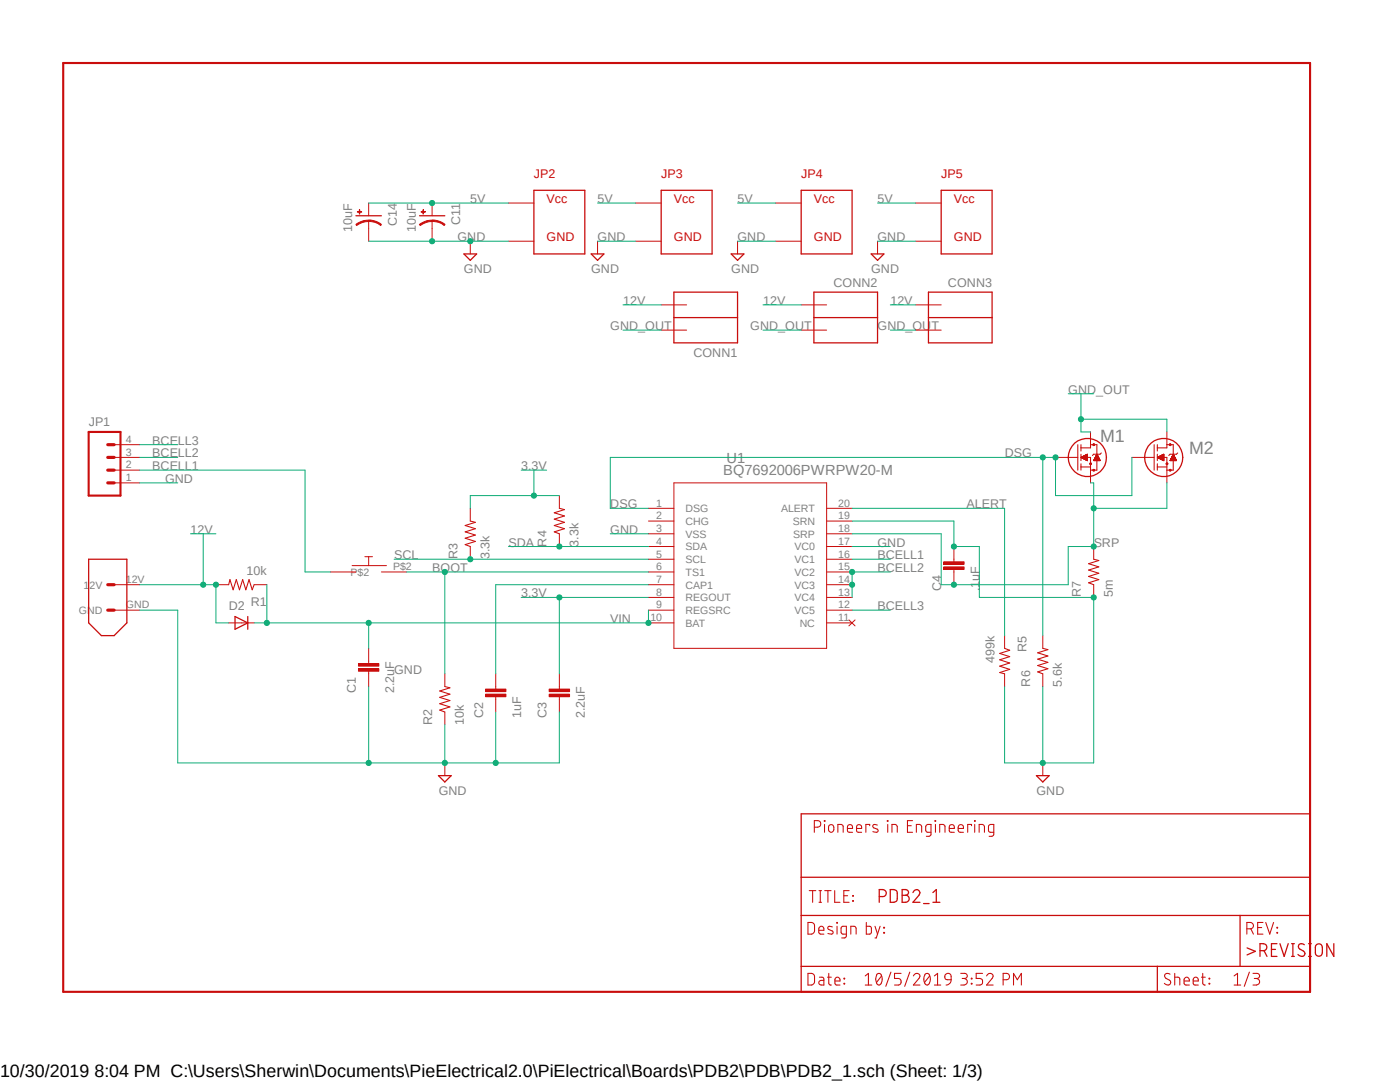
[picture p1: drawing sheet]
<svg xmlns="http://www.w3.org/2000/svg" width="279mm" height="216mm" viewBox="0 0 279 216" stroke-linecap="round" stroke-linejoin="round" font-family="sans-serif">
<path d="M12.1 12.4l255.2 186.1M267.3 12.4l-255.2 186.1" fill="none" stroke="#fff" stroke-width=".2"/>
<g fill="none" stroke="#c90d0c" stroke-width=".2">
<path d="M22.8 96.4h5.1M22.8 93.8h5.1M22.8 91.3h5.1M22.8 88.7h5.1M134.5 96.4h30.5v33h-30.5zM129.4 101.4h5.1M129.4 104h5.1M129.4 106.5h5.1M129.4 109.1h5.1M129.4 111.6h5.1M129.4 114.1h5.1M129.4 116.7h5.1"/>
<path d="M129.4 119.2h5.1M165 101.4h5.1M165 104h5.1M165 106.5h5.1M165 109.1h5.1M165 111.6h5.1M165 114.1h5.1M165 116.7h5.1M165 119.2h5.1M88.8 134.5v2.5M98.9 137v.5M98.9 139v.5"/>
<path d="M129.4 121.8h5.1M129.4 124.3h5.1M165 121.8h5.1M165 124.3h5.1M169.4 123.7l1.2 1.2M170.6 123.7l-1.2 1.2M88.8 142.1v2.5"/>
</g>
<path d="M17.7 86.2h6.3v12.7h-6.3z" fill="none" stroke="#c90d0c" stroke-width=".42"/>
<path d="M21.5 91.3h1.3M21.5 93.8h1.3M21.5 96.4h1.3M21.5 88.7h1.3" fill="none" stroke="#c90d0c" stroke-width=".64"/>
<path d="M88.8 137l1 .2-2 .7 2 .6-2 .6 2 .7-2 .6 2 .7-2 .6 1 .4" fill="none" stroke="#c90d0c" stroke-width=".21"/>
<path d="M96.9 137.5h4.1v.5h-4.1z" fill-rule="evenodd" fill="#c90d0c"/>
<path d="M96.9 137.5h4.1v.5h-4.1z" fill="none" stroke="#c90d0c" stroke-width=".2"/>
<path d="M96.9 138.5h4.1v.5h-4.1z" fill-rule="evenodd" fill="#c90d0c"/>
<path d="M111.6 98.9v2.5M93.9 101.4v2.6M93.9 109.1v2.5M111.6 106.5v2.6M96.9 138.5h4.1v.5h-4.1zM98.9 134.5v2.5M98.9 139.5v2.6M111.6 137v.5M111.6 139v.5" fill="none" stroke="#c90d0c" stroke-width=".2"/>
<path d="M93.9 104l1 .2-2.1 .7 2.1 .6-2.1 .6 2.1 .7-2.1 .6 2.1 .6-2.1 .7 1.1 .4M111.6 101.4l1 .3-2 .6 2 .7-2 .6 2 .6-2 .7 2 .6-2 .6 1 .4" fill="none" stroke="#c90d0c" stroke-width=".21"/>
<path d="M109.6 137.5h4.1v.5h-4.1z" fill-rule="evenodd" fill="#c90d0c"/>
<path d="M109.6 137.5h4.1v.5h-4.1z" fill="none" stroke="#c90d0c" stroke-width=".2"/>
<path d="M109.6 138.5h4.1v.5h-4.1z" fill-rule="evenodd" fill="#c90d0c"/>
<path d="M73.6 131.9v.5M73.6 133.9v.6M109.6 138.5h4.1v.5h-4.1zM111.6 134.5v2.5M111.6 139.5v2.6" fill="none" stroke="#c90d0c" stroke-width=".2"/>
<path d="M71.5 132.4h4.1v.5h-4.1z" fill-rule="evenodd" fill="#c90d0c"/>
<path d="M71.5 132.4h4.1v.5h-4.1z" fill="none" stroke="#c90d0c" stroke-width=".2"/>
<path d="M71.5 133.4h4.1v.5h-4.1z" fill-rule="evenodd" fill="#c90d0c"/>
<g fill="none" stroke="#c90d0c" stroke-width=".2">
<path d="M210.7 91.3h2.5M215.8 91.3h1.2M215.8 91.2h1.2M215.9 91.4h1.1M216 91.1h1M216 91.4h1M216.1 91.1h.9M216.1 91.5h.9M216.2 91.1h.8M216.2 91h.8M216.3 91.6h.7M216.3 91h.7"/>
<path d="M216.4 91.6h.6M216.5 91.7h.5M216.5 90.9h.5M216.6 90.8h.4M216.6 91.7h.4M216.7 90.8h.3M216.7 91.8h.3M216.8 90.7h.2M216.9 91.9h.1M216.9 90.7h.1M217 91.9h.1M217 90.6l-1.3 .7 1.3 .6"/>
<path d="M217 90.6v1.3M217 90.6v.1M217.6 86.2v2.5M217.6 93.8v2.6M218.3 91.9h1.2M218.3 91.8h1.2M218.4 91.7h1.1M218.4 91.7h1M218.4 91.6h1M218.5 91.5h.9M218.5 91.4h.8M218.6 91.4h.7"/>
<path d="M218.6 91.3h.6M218.6 91.2h.6M218.7 91.1h.5M218.7 91.1h.4M218.7 91h.4M218.8 90.9h.2M218.8 90.8h.2M218.9 90.8h.1M218.9 90.7h.1M218.9 90.6l.6 1.3h-1.2zM43.1 116.7h2.5M50.7 116.7h2.6"/>
<path d="M190.4 111.6v.5M190.4 113.6v.5M71.5 133.4h4.1v.5h-4.1zM73.6 129.4v2.5M73.6 134.5v2.5"/>
</g>
<path d="M213.2 91.3h1.9M215.1 88.7v5.1M215.7 88.7v1.3M215.7 90.6v1.3M215.7 92.5v1.3M215.7 93.2h1.9M215.7 89.4h1.9v-.7h1.3v1.9M217 91.3h.6v2.5h1.3v-1.9M219.8 90.4l-.3 .2h-1.2l-.3 .3M45.6 116.7l.3-1 .6 2 .7-2 .6 2 .6-2 .7 2 .6-2 .6 2 .4-1" fill="none" stroke="#c90d0c" stroke-width=".21"/>
<path d="M217.6 92.5h.1M218.3 88.7h.1M218.3 93.8h.1" fill="none" stroke="#c90d0c" stroke-width=".51"/>
<circle cx="217" cy="91.3" r="3.8" fill="none" stroke="#c90d0c" stroke-width=".25"/>
<path d="M188.3 112.1h4.1v.5h-4.1z" fill-rule="evenodd" fill="#c90d0c"/>
<path d="M188.3 112.1h4.1v.5h-4.1z" fill="none" stroke="#c90d0c" stroke-width=".2"/>
<path d="M188.3 113.1h4.1v.5h-4.1z" fill-rule="evenodd" fill="#c90d0c"/>
<g fill="none" stroke="#c90d0c" stroke-width=".2">
<path d="M86.2 44.1v1.5M93.9 48.1v2.6M101.5 40.5h5.1M101.5 48.1h5.1M119.3 48.1v2.6M126.9 40.5h5.1M126.9 48.1h5.1M147.2 48.1v2.6M154.8 40.5h5.1M154.8 48.1h5.1M175.1 48.1v2.6M182.8 40.5h5"/>
<path d="M182.8 48.1h5M132 60.8h5M132 65.9h5M159.9 60.8h5.1M159.9 65.9h5.1M182.8 60.8h5M182.8 65.9h5M225.9 91.3h2.5M231 91.3h1.2M231.1 91.2h1.1M231.1 91.4h1.1M231.2 91.4h1"/>
<path d="M231.2 91.1h1M231.3 91.4h.9M231.3 91.1h.9M231.4 91.5h.8M231.4 91.1h.8M231.5 91h.7M231.5 91.6h.7M231.6 91h.6M231.6 91.6h.6M231.7 91.7h.5M231.7 90.9h.5M231.8 91.7h.4"/>
<path d="M231.8 90.8h.4M231.9 91.7h.3M231.9 90.8h.3M231.9 91.8h.3M232 90.8h.2M232.1 90.7h.1M232.1 91.9h.1M232.2 90.7h.1M232.2 91.9h.1M232.2 90.6l-1.2 .7 1.2 .6M232.2 90.6v1.3M232.2 90.6l.1 .1"/>
<path d="M232.9 86.2v2.5M232.9 93.8v2.6M233.6 91.9h1.2M233.6 91.8h1.1M233.6 91.7h1.1M233.7 91.6h1M233.7 91.6h.9M233.7 91.5h.9M233.8 91.4h.8M233.8 91.4h.7M233.8 91.3h.7M233.8 91.2h.6"/>
<path d="M233.9 91.1h.5M234 91h.4M234 91h.3M234 90.9h.3M234.1 90.8h.2M234.1 90.8h.1M234.1 90.6l.7 1.3h-1.3zM234.1 90.6v.1M234.1 90.7h.1M22.8 116.7h5.1M66 114.1h5M70.3 112.9h6.8"/>
<path d="M72.8 111.1h1.5M73.6 111.1v1.8M76.1 114.1h5.1M188.3 113.1h4.1v.5h-4.1zM190.4 109.1v2.5M190.4 114.1v2.6M218.3 109.1v2.5M218.3 116.7v2.5M22.8 121.8h5.1M45.6 124.3h5.1M200.5 126.8v2.6M200.5 134.5v2.5"/>
<path d="M208.1 126.8v2.6M208.1 134.5v2.5M88.8 152.2v2.6M208.1 152.2v2.6"/>
</g>
<g fill="none" stroke="#c90d0c" stroke-width=".21">
<path d="M228.4 91.3h1.9M230.3 88.7v5.1M231 88.7v1.3M231 90.6v1.3M231 92.5v1.3M231 93.2h1.9M231 89.4h1.9v-.7h1.2v1.9M232.2 91.3h.7v2.5h1.2v-1.9M235 90.4l-.2 .2h-1.3l-.2 .3M218.3 111.6l1 .2-2 .7 2 .6-2 .6 2 .7-2 .6 2 .7-2 .6 1 .4M200.5 129.4l1 .4-2 .6 2 .6-2 .7 2 .6-2 .6 2 .7-2 .6 1 .3M208.1 129.4l1 .2-2 .7 2 .6-2 .6 2 .7-2 .6 2 .6-2 .7 1 .4"/>
<path d="M161.5 177.7h1.3M162.2 177.7v2.3M162.5 165.1h.7a.66 .66 0 0 0 .6-.7 .66 .66 0 0 0-.6-.7h-.7v2.4M163.4 177.7h.6M163.7 177.7v2.3M164.5 163.7l.1 .2zM164.5 164.5v1.6M164.6 177.7h1.3M165.2 177.7v2.3M165.6 164.6a.54 .54 0 0 1 .8 .5v.5a.53 .53 0 0 1-.5 .5 .53 .53 0 0 1-.5-.5v-.8zM166.6 177.7v2.3h1M167.2 166.1v-1.6h.7l.3 .2 .1 1.4"/>
<path d="M168.4 178.7h.8M169.1 165.3h1a.54 .54 0 0 0-.3-.7 .54 .54 0 0 0-.7 .5v.6l.2 .3 .8 .1M169.5 177.7h-1.1v2.3h1.1M170.2 178.7l.1 .1zM170.2 179.7l.1 .1zM170.9 165.3h1.1a.53 .53 0 0 0-.4-.7 .53 .53 0 0 0-.7 .5v.6l.2 .3 .9 .1M173.6 164.8v-.3h-.8v1.6M175.1 164.6a.55 .55 0 0 0-.9 .3l.2 .3 .8 .3v.4a.8 .8 0 0 1-1 0M177.1 163.7l.1 .2zM177.2 164.5v1.6M178 166.1v-1.6h.6l.4 .2 .1 1.4M181.1 164.8h.8"/>
<path d="M182.1 163.7h-1v2.4h1M182.9 166.1v-1.6h.6l.4 .2v1.4M185.8 166.1h-.6l-.4-.2-.1-1 .3-.3 .8-.1v2v.2l-.4 .2h-.5M186.6 163.7l.1 .2zM186.7 164.5v1.6M187.5 166.1v-1.6h.7l.4 .2v1.4M189.4 165.3h1.1a.54 .54 0 0 0-.4-.7 .54 .54 0 0 0-.7 .5v.6l.2 .3 .9 .1M191.2 165.3h1.1a.55 .55 0 0 0-.4-.7 .55 .55 0 0 0-.7 .5v.6l.2 .3 .9 .1M193.9 164.8v-.3h-.8v1.6M194.5 163.7l.1 .2zM194.5 164.5v1.6M195.4 166.1v-1.6h.6l.4 .2 .1 1.4"/>
<path d="M198.3 166.1h-.6l-.4-.2v-1.2l.4-.2h.6v2v.2l-.3 .2h-.6M161.2 194.2h.7a.65 .65 0 0 1 .7 .7l-.1 1.2-.4 .4-.9 .1zM161.2 184.1h.7a.65 .65 0 0 1 .7 .6l-.1 1.3-.4 .4h-.9zM163.4 185.6h1a.54 .54 0 0 0-.3-.8 .54 .54 0 0 0-.7 .5v.9l.4 .2h.6M163.4 180h.6M163.5 195h.8l.1 .4v1.2h-.5a.47 .47 0 0 1-.5-.5 .47 .47 0 0 1 .5-.5h.5M165.1 195h.8M165.4 194.2v2a.38 .38 0 0 0 .5 .4M166.1 185a.55 .55 0 0 0-.9 .2l.2 .3 .8 .3v.4a.8 .8 0 0 1-1 .1M166.6 195.7h1a.54 .54 0 0 0-.3-.7 .54 .54 0 0 0-.7 .5v.7l.2 .3 .8 .1M167 184.1l.1 .1zM167 184.8v1.6"/>
<path d="M168.4 195.2l.2 .1zM168.4 196.2l.2 .1zM168.9 186.4h-.7l-.3-.2v-1l.2-.3 .8-.1v2l-.2 .3-.7 .1M169.8 186.4v-1.6l.8 .1 .2 .1 .1 1.4M172.7 196.6h1.3M172.7 194.7l.6-.5v2.4M172.9 184.1v2.3h.8l.2-.4v-1l-.2-.1-.8-.1M174.6 184.8l.5 1.6M175 194.4l.6-.1a1.47 1.47 0 0 1-.2 2.3l-.4-.4a1.85 1.85 0 0 1 0-1.8zM175.6 184.8l-.7 2.4h-.3M175.9 194.7l-1 1.3M176.4 186.1h.1v.1h-.1z"/>
<path d="M176.4 185h.1v.2h-.1zM177.8 194l-1 2.8M179.8 194.2h-1.3v1h.8a.67 .67 0 0 1 .5 .7 .67 .67 0 0 1-.5 .7h-.8M181.6 194l-1 2.8M182.3 194.7a.63 .63 0 0 1 .9-.5 .63 .63 0 0 1 .2 1l-1.1 1.4h1.3M184.7 194.4l.5-.1a1.47 1.47 0 0 1-.2 2.3l-.3-.2a1.89 1.89 0 0 1 0-2zM185.5 194.7l-1 1.3M186.5 196.6h1.2M186.5 194.7l.6-.5v2.4M188.6 194.6a.65 .65 0 0 1 .7-.4 .65 .65 0 0 1 .5 .7v.6h-.7a.62 .62 0 0 1-.5-.9zM189.8 195.5a.98 .98 0 0 1-1 1.1M191.7 194.2h.8a.51 .51 0 0 1 .6 .5 .51 .51 0 0 1-.6 .5h-.5"/>
<path d="M192.4 195.2a.66 .66 0 0 1 .7 .7 .66 .66 0 0 1-.7 .7h-.7M193.8 196.2l.2 .1zM193.8 195.2l.2 .1zM196.1 194.2h-1.3v1h.8a.67 .67 0 0 1 .5 .7 .67 .67 0 0 1-.5 .7h-.8M196.9 194.7a.63 .63 0 0 1 .9-.5 .63 .63 0 0 1 .2 1l-1.1 1.4h1.3M200.2 195.5h.6a.64 .64 0 0 0 .7-.6 .64 .64 0 0 0-.7-.7h-.6v2.4M202.3 196.6v-2.4l.7 1.3 .8-1.3v2.4M233.5 194.4a.64 .64 0 0 0-.6-.2 .64 .64 0 0 0-.5 .5l.3 .5 .7 .4a.58 .58 0 0 1 .1 .9 .58 .58 0 0 1-.9-.1l-.2-.2M234.4 195h.9l.1 .2 .1 1.4M234.4 194.2v2.4M236.3 195.7h1.1a.55 .55 0 0 0-.4-.7 .55 .55 0 0 0-.7 .5v.8l.4 .3h.7M238.1 195.7h1a.54 .54 0 0 0-.3-.7 .54 .54 0 0 0-.7 .5v.7l.2 .3 .8 .1"/>
<path d="M239.8 195h.7M240 194.2v2l.2 .3 .3 .1M241.3 196.2l.1 .1zM241.3 195.2l.1 .1zM246.3 196.6h1.3M246.3 194.7l.7-.5v2.4M248.8 185.3h.7a.64 .64 0 0 0 .7-.6 .64 .64 0 0 0-.7-.6h-.7v2.3M249.3 194l-1 2.8M249.6 185.3l.5 1.1M250.1 194.2h.8a.51 .51 0 0 1 .5 .5 .51 .51 0 0 1-.5 .5h-.6M250.7 195.2a.66 .66 0 0 1 .7 .7 .66 .66 0 0 1-.7 .7h-.6M251 185.1h.8"/>
<path d="M252.1 184.1h-1.1v2.3h1.1M252.6 184.1l.8 2.3 .8-2.3M254.8 185l.2 .2zM254.8 186.1l.2 .1z"/>
</g>
<g fill="none" stroke="#c90d0c" stroke-width=".25">
<path d="M106.6 38h10.1v12.7h-10.1zM132 38h10.1v12.7h-10.1zM159.9 38h10.2v12.7h-10.2zM187.8 38h10.2v12.7h-10.2zM83.7 43.1h5.1M92.6 50.7h2.5l-1.2 1.2zM118 50.7h2.5l-1.2 1.2zM134.5 58.3h12.7v10.1h-12.7zM145.9 50.7h2.6l-1.3 1.2zM162.4 58.3h12.7v10.1h-12.7zM173.9 50.7h2.5l-1.3 1.2zM185.3 58.3h12.7v10.1h-12.7z"/>
<path d="M134.5 63.4h12.7M162.4 63.4h12.7M185.3 63.4h12.7M17.7 111.6h7.6v12.7l-2.5 2.5h-2.6l-2.5-2.5zM46.9 123l2.5 1.3-2.5 1.3zM49.4 123v2.6M87.5 154.8h2.5l-1.2 1.2zM206.8 154.8h2.6l-1.3 1.2zM159.9 162.4h101.6v35.5h-101.6zM159.9 175h101.6M175.5 178.9h.7a.7 .7 0 0 0 .7-.7 .7 .7 0 0 0-.7-.7h-.7v2.5M177.7 177.5h.7a.66 .66 0 0 1 .7 .7v1.1a.66 .66 0 0 1-.7 .7h-.7z"/>
<path d="M180 177.5h.8a.57 .57 0 0 1 .5 .6 .57 .57 0 0 1-.5 .5 .7 .7 0 0 1 .7 .7 .7 .7 0 0 1-.7 .7h-.8zM180 178.6h.8M182.2 178.1a.69 .69 0 0 1 1-.6 .69 .69 0 0 1 .2 1.1l-1.2 1.4h1.4M186.2 178.1l.7-.6v2.5M159.9 182.7h101.6M159.9 192.8h101.6M184.3 180.3h1.1M186.2 180h1.4M231 192.8v5.1M247.5 182.7v10.1M248.9 189.1l1.6 .7-1.6 .7M251.5 189.7h.6a.7 .7 0 0 0 .7-.7 .7 .7 0 0 0-.7-.7h-.6v2.5"/>
<path d="M252.3 189.7l.6 1.1M253.7 189.4h.9M254.8 188.3h-1.1v2.5h1.1M255.4 188.3l.9 2.5 .8-2.5M257.8 188.3h.5M257.8 190.8h.5M258 188.3v2.5M260.3 188.5a.66 .66 0 0 0-.8-.2 .66 .66 0 0 0-.3 .8l.9 .7a.62 .62 0 0 1 .1 .9 .62 .62 0 0 1-.9 0l-.3-.2M261.2 188.3h.5M261.2 190.8h.5M262.8 188.5a.71 .71 0 0 1 1.1 .5v1.1a.7 .7 0 0 1-.7 .7 .7 .7 0 0 1-.7-.7l.1-1.4zM266.2 188.3v2.5l-1.4-2.5v2.5"/>
<circle cx="232.2" cy="91.3" r="3.8"/>
</g>
<path d="M21.5 116.7h1.3M21.5 121.8h1.3" fill="none" stroke="#c90d0c" stroke-width=".64"/>
<path d="M232.9 92.5h.1M233.5 88.7h.1M233.5 93.8h.1" fill="none" stroke="#c90d0c" stroke-width=".51"/>
<path d="M12.6 12.6h248.9v185.3h-248.9z" fill="none" stroke="#c90d0c" stroke-width=".42"/>
<path d="M86.2 43.9a4 4 0 0 1 2.6 .9l-.2 .2a3.6 3.6 0 0 0-2.4-.8z" fill-rule="evenodd" fill="#c90d0c"/>
<path d="M86.2 43.9a4 4 0 0 1 2.6 .9l-.2 .2a3.6 3.6 0 0 0-2.4-.8z" fill="none" stroke="#c90d0c" stroke-width=".2"/>
<path d="M83.7 44.8a4.3 4.3 0 0 1 2.5-.9v.3a4.1 4.1 0 0 0-2.3 .8z" fill-rule="evenodd" fill="#c90d0c"/>
<path d="M83.7 44.8a4.3 4.3 0 0 1 2.5-.9v.3a4.1 4.1 0 0 0-2.3 .8z" fill="none" stroke="#c90d0c" stroke-width=".2"/>
<path d="M84 42.2l.9 .1z" fill-rule="evenodd" fill="#c90d0c"/>
<path d="M84 42.2l.9 .1z" fill="none" stroke="#c90d0c" stroke-width=".2"/>
<path d="M84.4 41.9l.1 .8z" fill-rule="evenodd" fill="#c90d0c"/>
<path d="M73.6 44.1v1.5M84.4 41.9l.1 .8zM86.2 40.5v2.6M86.2 45.6v2.5" fill="none" stroke="#c90d0c" stroke-width=".2"/>
<path d="M71 43.1h5.1" fill="none" stroke="#c90d0c" stroke-width=".25"/>
<path d="M73.6 43.9a4 4 0 0 1 2.5 .9l-.1 .2a3.8 3.8 0 0 0-2.4-.8z" fill-rule="evenodd" fill="#c90d0c"/>
<path d="M73.6 43.9a4 4 0 0 1 2.5 .9l-.1 .2a3.8 3.8 0 0 0-2.4-.8z" fill="none" stroke="#c90d0c" stroke-width=".2"/>
<path d="M71 44.8a4 4 0 0 1 2.6-.9v.3a4.1 4.1 0 0 0-2.4 .8z" fill-rule="evenodd" fill="#c90d0c"/>
<path d="M71 44.8a4 4 0 0 1 2.6-.9v.3a4.1 4.1 0 0 0-2.4 .8z" fill="none" stroke="#c90d0c" stroke-width=".2"/>
<path d="M71.3 42.2l.9 .1z" fill-rule="evenodd" fill="#c90d0c"/>
<path d="M71.3 42.2l.9 .1z" fill="none" stroke="#c90d0c" stroke-width=".2"/>
<path d="M71.7 41.9l.1 .8z" fill-rule="evenodd" fill="#c90d0c"/>
<path d="M71.7 41.9l.1 .8zM73.6 40.5v2.6M73.6 45.6v2.5" fill="none" stroke="#c90d0c" stroke-width=".2"/>
<path d="M27.9 88.7h7.6M27.9 91.3h7.6M177.7 114.1h-7.6v2.6M170.1 121.8h7.6" fill="none" stroke="#0dab76" stroke-width=".2"/>
<circle cx="170" cy="114.1" r=".51" fill="#0dab76"/>
<g fill="none" stroke="#0dab76" stroke-width=".2">
<path d="M170.1 116.7v2.5"/>
<circle cx="170" cy="114.1" r=".51"/>
</g>
<circle cx="170" cy="116.7" r=".51" fill="#0dab76"/>
<g fill="none" stroke="#0dab76" stroke-width=".2">
<path d="M27.9 93.8h33v20.3h5.1M27.9 96.4h7.6M121.8 106.5h7.6M170.1 111.6h7.6M170.1 109.1h7.6M98.9 142.1v10.1M111.6 142.1v10.1h-22.8v-7.6"/>
<circle cx="170" cy="116.7" r=".51"/>
</g>
<circle cx="98.9" cy="152.2" r=".51" fill="#0dab76"/>
<g fill="none" stroke="#0dab76" stroke-width=".2">
<path d="M73.6 152.2h15.2"/>
<circle cx="98.9" cy="152.2" r=".51"/>
</g>
<circle cx="88.8" cy="152.2" r=".51" fill="#0dab76"/>
<g fill="none" stroke="#0dab76" stroke-width=".2">
<path d="M73.6 137v15.2"/>
<circle cx="88.8" cy="152.2" r=".51"/>
</g>
<circle cx="73.6" cy="152.2" r=".51" fill="#0dab76"/>
<g fill="none" stroke="#0dab76" stroke-width=".2">
<path d="M27.9 121.8h7.6v30.4h38.1M208.1 137v15.2"/>
<circle cx="73.6" cy="152.2" r=".51"/>
</g>
<circle cx="208.1" cy="152.2" r=".51" fill="#0dab76"/>
<g fill="none" stroke="#0dab76" stroke-width=".2">
<path d="M190.4 104v5.1h5.1v10.1h22.8M200.5 137v15.2h7.6"/>
<circle cx="208.1" cy="152.2" r=".51"/>
</g>
<circle cx="190.4" cy="109.1" r=".51" fill="#0dab76"/>
<g fill="none" stroke="#0dab76" stroke-width=".2">
<path d="M170.1 104h20.3M218.3 119.2v33h-10.2"/>
<circle cx="190.4" cy="109.1" r=".51"/>
</g>
<circle cx="218.3" cy="119.2" r=".51" fill="#0dab76"/>
<g fill="none" stroke="#0dab76" stroke-width=".2">
<path d="M86.2 48.1h15.3"/>
<circle cx="218.3" cy="119.2" r=".51"/>
</g>
<circle cx="93.8" cy="48.1" r=".51" fill="#0dab76"/>
<g fill="none" stroke="#0dab76" stroke-width=".2">
<path d="M73.6 48.1h12.6"/>
<circle cx="93.8" cy="48.1" r=".51"/>
</g>
<circle cx="86.2" cy="48.1" r=".51" fill="#0dab76"/>
<g fill="none" stroke="#0dab76" stroke-width=".2">
<path d="M119.3 48.1h7.6M147.2 48.1h7.6M175.1 48.1h7.7M78.7 111.6h50.7M129.4 116.7h-30.5v17.8"/>
<circle cx="86.2" cy="48.1" r=".51"/>
</g>
<circle cx="93.8" cy="111.6" r=".51" fill="#0dab76"/>
<g fill="none" stroke="#0dab76" stroke-width=".2">
<path d="M101.5 109.1h27.9"/>
<circle cx="93.8" cy="111.6" r=".51"/>
</g>
<circle cx="111.6" cy="109.1" r=".51" fill="#0dab76"/>
<g fill="none" stroke="#0dab76" stroke-width=".2">
<path d="M208.1 91.3h-86.3v10.1h7.6M210.7 91.3v7.6h15.2v-7.6"/>
<circle cx="111.6" cy="109.1" r=".51"/>
</g>
<circle cx="210.6" cy="91.3" r=".51" fill="#0dab76"/>
<g fill="none" stroke="#0dab76" stroke-width=".2">
<path d="M210.7 91.3h-2.6v35.5"/>
<circle cx="210.6" cy="91.3" r=".51"/>
</g>
<circle cx="208.1" cy="91.3" r=".51" fill="#0dab76"/>
<g fill="none" stroke="#0dab76" stroke-width=".2">
<path d="M129.4 121.8v2.5"/>
<circle cx="208.1" cy="91.3" r=".51"/>
</g>
<circle cx="129.4" cy="124.3" r=".51" fill="#0dab76"/>
<g fill="none" stroke="#0dab76" stroke-width=".2">
<path d="M129.4 124.3h-55.8v5.1"/>
<circle cx="129.4" cy="124.3" r=".51"/>
</g>
<circle cx="73.6" cy="124.3" r=".51" fill="#0dab76"/>
<g fill="none" stroke="#0dab76" stroke-width=".2">
<path d="M53.3 116.7v7.6h-2.6"/>
<circle cx="73.6" cy="124.3" r=".51"/>
</g>
<circle cx="53.3" cy="124.3" r=".51" fill="#0dab76"/>
<g fill="none" stroke="#0dab76" stroke-width=".2">
<path d="M40.6 116.7h2.5v7.6h2.5M53.3 124.3h20.3"/>
<circle cx="53.3" cy="124.3" r=".51"/>
</g>
<circle cx="43.1" cy="116.7" r=".51" fill="#0dab76"/>
<g fill="none" stroke="#0dab76" stroke-width=".2">
<path d="M40.6 106.5v10.2h-12.7"/>
<circle cx="43.1" cy="116.7" r=".51"/>
</g>
<circle cx="40.6" cy="116.7" r=".51" fill="#0dab76"/>
<g fill="none" stroke="#0dab76" stroke-width=".2">
<path d="M124.3 60.8h7.7M152.3 60.8h7.6M177.7 60.8h5.1M217.6 96.4h.7M38 106.5h5.1M187.8 106.5v10.2h25.4v-7.6h5.1"/>
<circle cx="40.6" cy="116.7" r=".51"/>
</g>
<circle cx="190.4" cy="116.7" r=".51" fill="#0dab76"/>
<g fill="none" stroke="#0dab76" stroke-width=".2">
<path d="M218.3 96.4v12.7M232.9 96.4v5h-14.6M170.1 106.5h17.7"/>
<circle cx="190.4" cy="116.7" r=".51"/>
</g>
<circle cx="218.3" cy="101.4" r=".51" fill="#0dab76"/>
<circle cx="218.3" cy="101.4" r=".51" fill="none" stroke="#0dab76" stroke-width=".2"/>
<circle cx="218.3" cy="109.1" r=".51" fill="#0dab76"/>
<g fill="none" stroke="#0dab76" stroke-width=".2">
<path d="M104 93.8h5.1M106.6 93.8v5.1M111.6 98.9h-17.7v2.5"/>
<circle cx="218.3" cy="109.1" r=".51"/>
</g>
<circle cx="106.5" cy="98.9" r=".51" fill="#0dab76"/>
<g fill="none" stroke="#0dab76" stroke-width=".2">
<path d="M104 119.2h25.4M111.6 119.2v15.3"/>
<circle cx="106.5" cy="98.9" r=".51"/>
</g>
<circle cx="111.6" cy="119.2" r=".51" fill="#0dab76"/>
<g fill="none" stroke="#0dab76" stroke-width=".2">
<path d="M73.6 40.5h27.9M170.1 101.4h30.4v25.4"/>
<circle cx="111.6" cy="119.2" r=".51"/>
</g>
<circle cx="86.2" cy="40.5" r=".51" fill="#0dab76"/>
<g fill="none" stroke="#0dab76" stroke-width=".2">
<path d="M119.3 40.5h7.6M147.2 40.5h7.6M175.1 40.5h7.7M217.6 86.2h-1.9v-2.5h17.2v2.5"/>
<circle cx="86.2" cy="40.5" r=".51"/>
</g>
<circle cx="215.7" cy="83.7" r=".51" fill="#0dab76"/>
<g fill="none" stroke="#0dab76" stroke-width=".2">
<path d="M124.3 65.9h7.7M152.3 65.9h7.6M177.7 65.9h5.1M213.2 78.6h5.1M215.7 78.6v5.1M81.2 114.1h48.2M88.8 114.1v20.4"/>
<circle cx="215.7" cy="83.7" r=".51"/>
</g>
<circle cx="88.8" cy="114.1" r=".51" fill="#0dab76"/>
<circle cx="88.8" cy="114.1" r=".51" fill="none" stroke="#0dab76" stroke-width=".2"/>
<g font-size="3.6" fill="#808080">
<text x="219.5" y="88.1">M1</text>
<text x="237.3" y="90.6">M2</text>
</g>
<text font-size="3.6" x="0" y="214.9">10/30/2019 8:04 PM C:\Users\Sherwin\Documents\PieElectrical2.0\PiElectrical\Boards\PDB2\PDB\PDB2_1.sch (Sheet: 1/3)</text>
<g font-size="2.9" fill="#808080">
<text x="144.4" y="94.9">BQ7692006PWRPW20-M</text>
<text x="145" y="92.3">U1</text>
</g>
<g font-size="2.5" fill="#c90d0c">
<text x="106.6" y="35.4">JP2</text>
<text x="132" y="35.4">JP3</text>
<text x="159.9" y="35.4">JP4</text>
<text x="187.8" y="35.4">JP5</text>
<text x="109.1" y="40.5">Vcc</text>
<text x="134.5" y="40.5">Vcc</text>
<text x="162.4" y="40.5">Vcc</text>
<text x="190.4" y="40.5">Vcc</text>
<text x="109.1" y="48.1">GND</text>
<text x="134.5" y="48.1">GND</text>
<text x="162.4" y="48.1">GND</text>
<text x="190.4" y="48.1">GND</text>
</g>
<g font-size="2.5" fill="#808080">
<text x="93.9" y="40.5">5V</text>
<text x="119.3" y="40.5">5V</text>
<text x="147.2" y="40.5">5V</text>
<text x="175.1" y="40.5">5V</text>
<text x="70.3" y="46.2" transform="rotate(-90 70.3 46.2)">10uF</text>
<text x="79.2" y="45.1" transform="rotate(-90 79.2 45.1)">C14</text>
<text x="83" y="46.2" transform="rotate(-90 83 46.2)">10uF</text>
<text x="91.8" y="45" transform="rotate(-90 91.8 45)">C11</text>
<text x="91.3" y="48.1">GND</text>
<text x="119.3" y="48.1">GND</text>
<text x="147.2" y="48.1">GND</text>
<text x="175.1" y="48.1">GND</text>
<text x="92.6" y="54.5">GND</text>
<text x="118" y="54.5">GND</text>
<text x="145.9" y="54.5">GND</text>
<text x="166.3" y="57.3">CONN2</text>
<text x="173.9" y="54.5">GND</text>
<text x="189.2" y="57.3">CONN3</text>
<text x="121.8" y="65.9">GND_OUT</text>
<text x="124.3" y="60.8">12V</text>
<text x="149.7" y="65.9">GND_OUT</text>
<text x="152.3" y="60.8">12V</text>
<text x="175.1" y="65.9">GND_OUT</text>
<text x="177.7" y="60.8">12V</text>
<text x="138.4" y="71.2">CONN1</text>
<text x="213.2" y="78.6">GND_OUT</text>
<text x="17.7" y="84.9">JP1</text>
<text x="30.4" y="88.7">BCELL3</text>
<text x="30.4" y="91.3">BCELL2</text>
<text x="30.4" y="93.8">BCELL1</text>
<text x="104" y="93.8">3.3V</text>
<text x="200.5" y="91.3">DSG</text>
<text x="32.9" y="96.4">GND</text>
<text x="121.8" y="101.4">DSG</text>
<text x="192.9" y="101.4">ALERT</text>
<text x="38" y="106.5">12V</text>
<text x="121.8" y="106.5">GND</text>
<text x="78.7" y="111.6">SCL</text>
<text x="91.3" y="111.6" transform="rotate(-90 91.3 111.6)">R3</text>
<text x="97.7" y="111.6" transform="rotate(-90 97.7 111.6)">3.3k</text>
<text x="101.5" y="109.1">SDA</text>
<text x="109.1" y="109.1" transform="rotate(-90 109.1 109.1)">R4</text>
<text x="115.4" y="109.1" transform="rotate(-90 115.4 109.1)">3.3k</text>
<text x="175.1" y="111.6">BCELL1</text>
<text x="175.1" y="109.1">GND</text>
<text x="218.3" y="109.1">SRP</text>
<text x="49.2" y="114.6">10k</text>
<text x="86.3" y="114.1">BOOT</text>
<text x="104" y="119.2">3.3V</text>
<text x="175.1" y="114.1">BCELL2</text>
<text x="187.8" y="117.9" transform="rotate(-90 187.8 117.9)">C4</text>
<text x="195.5" y="117.9" transform="rotate(-90 195.5 117.9)">.1uF</text>
<text x="215.7" y="119.2" transform="rotate(-90 215.7 119.2)">R7</text>
<text x="222.1" y="119.2" transform="rotate(-90 222.1 119.2)">5m</text>
<text x="45.6" y="121.8">D2</text>
<text x="50" y="121">R1</text>
<text x="121.8" y="124.3">VIN</text>
<text x="175.1" y="121.8">BCELL3</text>
<text x="204.9" y="130.1" transform="rotate(-90 204.9 130.1)">R5</text>
<text x="78.7" y="134.5">GND</text>
<text x="198.5" y="132.3" transform="rotate(-90 198.5 132.3)">499k</text>
<text x="205.6" y="137" transform="rotate(-90 205.6 137)">R6</text>
<text x="211.9" y="137" transform="rotate(-90 211.9 137)">5.6k</text>
<text x="71" y="138.3" transform="rotate(-90 71 138.3)">C1</text>
<text x="78.7" y="138.3" transform="rotate(-90 78.7 138.3)">2.2uF</text>
<text x="96.4" y="143.3" transform="rotate(-90 96.4 143.3)">C2</text>
<text x="104" y="143.3" transform="rotate(-90 104 143.3)">1uF</text>
<text x="109.1" y="143.3" transform="rotate(-90 109.1 143.3)">C3</text>
<text x="116.7" y="143.3" transform="rotate(-90 116.7 143.3)">2.2uF</text>
<text x="86.3" y="144.6" transform="rotate(-90 86.3 144.6)">R2</text>
<text x="92.6" y="144.6" transform="rotate(-90 92.6 144.6)">10k</text>
<text x="87.5" y="158.6">GND</text>
<text x="206.8" y="158.6">GND</text>
</g>
<g font-size="2.1" fill="#808080">
<text x="25.1" y="88.4">4</text>
<text x="25.1" y="93.5">2</text>
<text x="25.1" y="90.9">3</text>
<text x="25.1" y="96">1</text>
<text x="131" y="101.1">1</text>
<text x="167.3" y="101.1">20</text>
<text x="131" y="103.6">2</text>
<text x="131" y="106.2">3</text>
<text x="136.8" y="102.2">DSG</text>
<text x="136.8" y="104.7">CHG</text>
<text x="136.8" y="107.3">VSS</text>
<text x="155.9" y="102.2">ALERT</text>
<text x="158.2" y="104.7">SRN</text>
<text x="158.3" y="107.3">SRP</text>
<text x="167.3" y="106.2">18</text>
<text x="167.3" y="103.6">19</text>
<text x="78.4" y="113.8">P$2</text>
<text x="131" y="108.7">4</text>
<text x="131" y="111.3">5</text>
<text x="131" y="113.8">6</text>
<text x="136.8" y="109.8">SDA</text>
<text x="136.8" y="112.4">SCL</text>
<text x="158.5" y="112.4">VC1</text>
<text x="158.5" y="109.8">VC0</text>
<text x="167.3" y="113.8">15</text>
<text x="167.3" y="111.3">16</text>
<text x="167.3" y="108.7">17</text>
<text x="16.7" y="117.4">12V</text>
<text x="25.1" y="116.3">12V</text>
<text x="70" y="114.9">P$2</text>
<text x="131" y="116.3">7</text>
<text x="131" y="118.9">8</text>
<text x="136.8" y="114.9">TS1</text>
<text x="136.8" y="117.4">CAP1</text>
<text x="136.8" y="120">REGOUT</text>
<text x="158.5" y="120">VC4</text>
<text x="158.5" y="117.4">VC3</text>
<text x="158.5" y="114.9">VC2</text>
<text x="167.3" y="118.9">13</text>
<text x="167.3" y="116.3">14</text>
<text x="15.7" y="122.5">GND</text>
<text x="25.1" y="121.4">GND</text>
<text x="129.8" y="124">10</text>
<text x="131" y="121.4">9</text>
<text x="136.8" y="122.5">REGSRC</text>
<text x="136.8" y="125.1">BAT</text>
<text x="158.5" y="122.5">VC5</text>
<text x="159.6" y="125.1">NC</text>
<text x="167.3" y="124">11</text>
<text x="167.3" y="121.4">12</text>
</g>
</svg>
